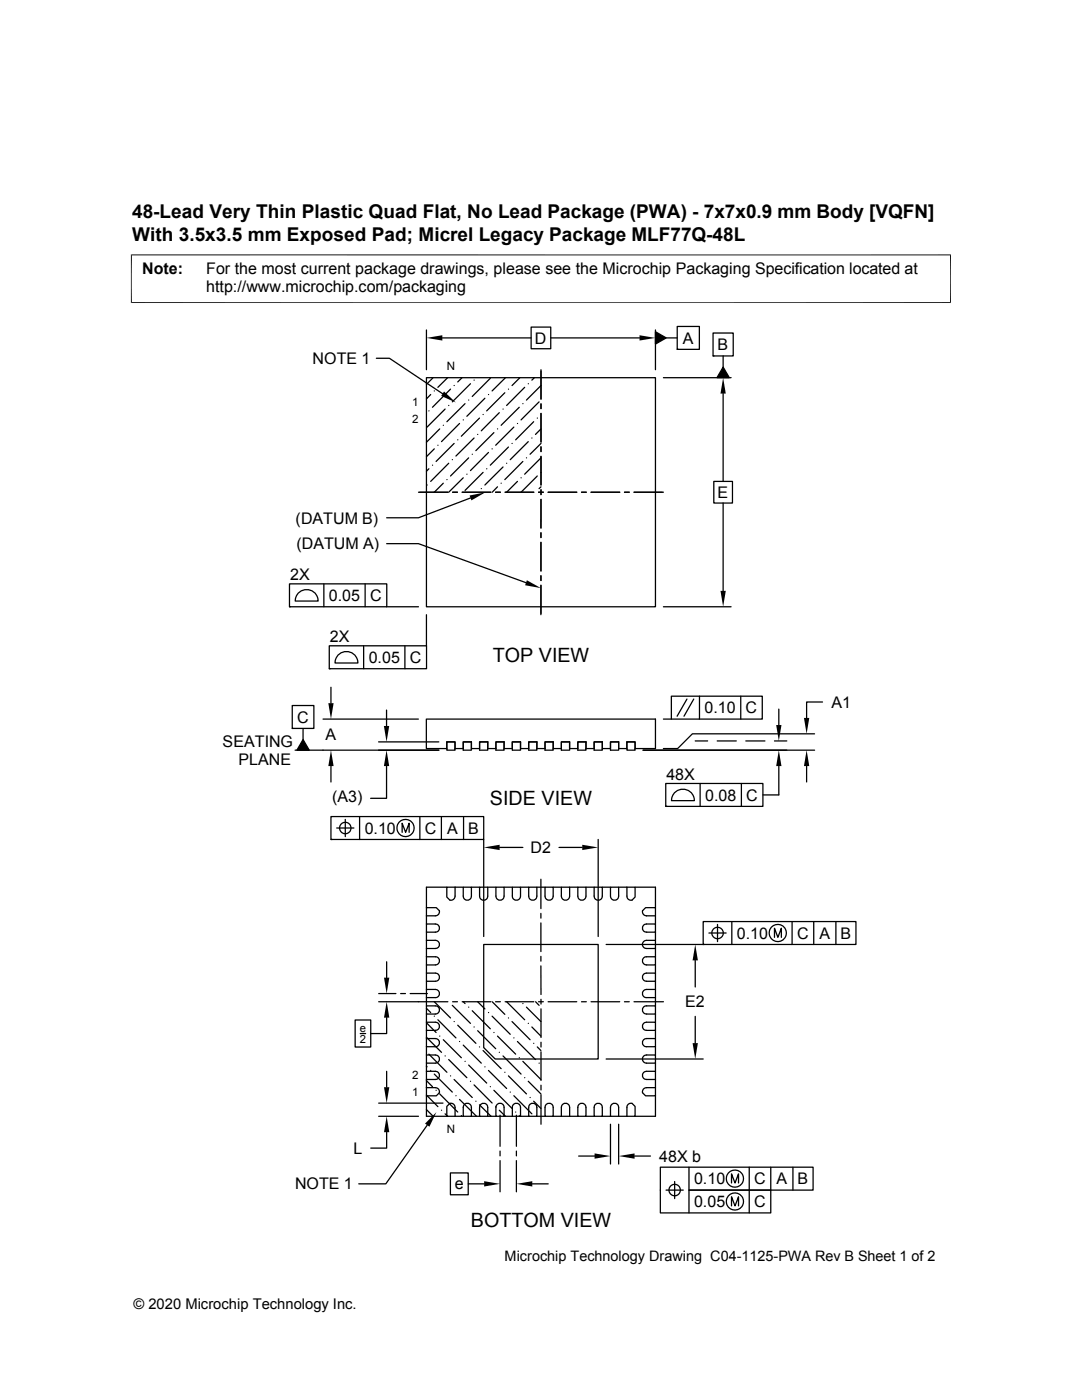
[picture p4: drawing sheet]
<svg xmlns="http://www.w3.org/2000/svg" width="216mm" height="279mm" viewBox="0 0 216 279" stroke-linecap="round" stroke-linejoin="round" font-family="sans-serif">
<g fill="none" stroke="#000" stroke-width=".25">
<path d="M75.1 71.5h2.6l10.6 7.1M85.1 75.4h45.7v45.7h-45.7zM85.1 65.8v8M85.9 78.7l-.8 .9M86.4 75.4l-1.3 1.3M86.7 78h.1M88.3 67.4h17.7M89.3 75.4l-1.9 1.9M89.9 77.7l-3.6 3.6M90.6 76.9h.1M92.2 75.4l-.9 .8M93.5 79.8h.1"/>
<path d="M93.9 76.6l-3.6 3.6M94.6 75.9h.1M96.8 79.5l-3.6 3.6M97.5 78.7h.1M97.8 75.5l-3.6 3.6M100.7 78.4l-3.6 3.6M100.9 75.4l-2.7 2.6M101.5 77.7h.1M103.7 75.4l-1.5 1.5M104.7 77.3l-3.6 3.6M105.4 76.6h.1M106 65.3h3.9v4.3h-3.9z"/>
<path d="M106.6 75.4l-.5 .5M107.9 76.9l-2.8 2.9M107.9 73.8v5.9M109.9 67.4h17.7M130.8 66.2l2.1 1.2-2.1 1.3zM130.8 65.8v8M132.4 75.4h13.5M132.9 67.4h2.2M135.1 65.2h4.5v4.5h-4.5zM135.1 69.7h.1M142.3 66.5h4v4.5h-4zM142.3 71h.1"/>
<path d="M144.3 73.3l1.2 2.1h-2.4zM144.3 71v2.3M144.3 78.5v17.6M83.5 98.2h5.9M85.2 96.8h.1M85.6 93.6l-.5 .4M85.6 82h.1M86.3 92.8h.1M86.7 89.6l-1.6 1.5M87.4 88.9h.1M87.7 85.6l-2.6 2.7M88.5 96.4l-1.8 1.8"/>
<path d="M88.5 84.9h.1M88.8 81.6l-3.6 3.6M89.2 95.7h.1M89.5 92.5l-3.6 3.6M89.5 80.9h.1M90.3 91.7h.1M90.6 88.5l-3.6 3.6M91.3 98.2h-1M91.3 87.8h.1M91.7 84.5l-3.6 3.6M92.4 83.8h.1M92.4 95.4l-2.9 2.8"/>
<path d="M92.8 80.6l-3.6 3.6M93.2 94.6h.1M93.5 91.4l-3.6 3.6M93.9 99.4l-10.4 3.9h-6.3M94.2 90.7h.1M94.6 87.4l-3.6 3.6M95.3 86.7h.1M95.7 83.4l-3.6 3.7M96 97.5h.1M96.4 82.7h.1M96.4 94.3l-3.6 3.6M97.1 93.6h.1"/>
<path d="M97.5 90.3l-3.6 3.6M97.9 98.2h-5.7M98.2 89.6h.1M98.6 86.3l-3.6 3.6M99.3 85.6h.1M99.3 97.2l-1.1 1M99.6 82.4l-3.6 3.6M99.8 98.2h-.9M100 96.4h.1M100.4 81.6h.1M100.4 93.2l-3.6 3.6M101.1 92.5h.1"/>
<path d="M101.5 89.2l-3.7 3.6M102.2 88.5h.1M102.5 85.2l-3.6 3.7M103.3 84.5h.1M103.3 96.1l-2.2 2.1M103.6 81.3l-3.6 3.6M104 95.4h.1M104.3 80.6h.1M104.3 92.1l-3.6 3.6M105.1 91.4h.1M105.4 88.1l-3.6 3.6M106.1 87.4h.1"/>
<path d="M106.5 84.2l-3.6 3.6M106.5 98.2h-5.7M107.2 83.4h.1M107.2 95l-3.2 3.2M107.6 80.2l-3.6 3.6M107.9 94.3h.1M107.9 85.6l-1.1 1.1M107.9 88.5l-2.1 2.2M107.9 91.4l-3.2 3.2M107.9 97.2l-.3 .3M107.9 80.6v1M107.9 82.5v5.7"/>
<path d="M107.9 89.2v.9M107.9 91.1v5.7M107.9 97.7v1M108.4 98.2h-.9M115.1 98.2h-5.7M117 98.2h-1M123.7 98.2h-5.8M125.6 98.2h-1M132.4 98.2h-5.9M142.4 96.1h3.8v4.3h-3.8zM57.8 116.5h19.4v4.6h-19.4zM59.7 118.2a2.3 2.3 0 0 1 2.4-.3 2.3 2.3 0 0 1 1.4 2.1h-4.6l.3-1.2z"/>
<path d="M64.6 116.5v4.6M72.9 116.5v4.6M77.2 108.5h6.3l21.5 7.8M107.9 105.4v-5.7v5.7M107.9 106.3v1M107.9 108.2v5.8M107.9 114.9v1M107.9 116.8v5.9M144.3 100.4v17.5M57.8 121.1h.1M65.7 128.9h19.4v4.6h-19.4zM65.7 133.5h.1"/>
<path d="M66 137.2v3.1M67.6 130.6a2.29 2.29 0 0 1 2.5-.4 2.29 2.29 0 0 1 1.3 2.1h-4.6l.4-1.2zM72.6 128.9v4.6M77.2 121.1h6.3M80.8 128.9v4.6M85.1 122.7v6.2M132.4 121.1h13.5M134 138.9h18.1v4.6h-18.1zM137.1 139.5l-2 3.4M138.4 139.5l-1.9 3.4M139.6 138.9v4.6M147.8 138.9v4.6"/>
<path d="M58.3 140.8h4.3v4.6h-4.3zM58.3 145.4h.1M60.5 145.4v2.2M60.5 147.6l1.2 2.1h-2.5zM64.5 143.5h19M66 152.9v3.2M75.5 148.1h12.1M77.1 152.9v6.4h-3.1M77.1 141.7v3.2M87.6 149.7h-28.7M89.2 148.1h1.6v1.6h-1.6zM92.4 148.1h1.7v1.6h-1.7z"/>
<path d="M94.1 148.1h-1.7v1.3h-1.6v-1.3h-1.6v1.3h-4.1v-5.9h45.7v5.9h-4.1v-1.3h-1.6v1.3h-1.7v-1.3M95.7 148.1h1.6v1.6h-1.6zM97.3 148.1h-1.6v1.3h-1.6v-1.3M99 148.1h1.6v1.6h-1.6zM100.6 148.1h-1.6v1.3h-1.7v-1.3M102.2 148.1h1.7v1.6h-1.7zM103.9 148.1h-1.7v1.3h-1.6v-1.3M105.5 148.1h1.6v1.6h-1.6zM107.1 148.1h-1.6v1.3h-1.6v-1.3M108.8 148.1h1.6v1.6h-1.6zM110.4 148.1h-1.6v1.3h-1.7v-1.3M112 148.1h1.7v1.6h-1.7z"/>
<path d="M115.3 148.1h1.6v1.6h-1.6zM116.9 148.1h-1.6v1.3h-1.7v-1.3h-1.6v1.3h-1.6v-1.3M118.6 148.1h1.6v1.6h-1.6zM120.2 148.1h-1.6v1.3h-1.7v-1.3M121.8 148.1h1.6v1.6h-1.6zM123.4 148.1h-1.6v1.3h-1.6v-1.3M125.1 148.1h1.6v1.6h-1.6zM128.3 149.7h34.2M132.4 143.5h1.6M132.8 156.4h19.4v4.5h-19.4zM134.7 158.1a2.3 2.3 0 0 1 2.5-.4 2.3 2.3 0 0 1 1.4 2.1h-4.6l.3-1.2zM138.7 147.9h2.5"/>
<path d="M139.7 156.4v4.5M143.1 147.9h3.8M147.9 156.4v4.5M148.8 147.9h3.8M154.5 147.9h2.5M155.4 141.5v3.2M155.4 152.9v5.7h-3.2M161 152.9v3.2M162.5 146.5h-24.3l-3 2.9h-2.8M164.1 140.1h-3.1v3.2M66 163h30.5v4.5h-30.5zM66 167.5h.1"/>
<path d="M67.2 165.2h3.4M68.9 163.5v3.5M71.8 163v4.5M80.2 166.1v-1.8l.7 1.8 .7-1.8v1.8M83.8 163v4.5M88.1 163v4.5M89.2 177.1h1.6v2a.82 .82 0 0 1-1 .5l-.6-.6zM89.2 177.1h-4.1v4M90.8 177.1h1.6M92.4 177.1h1.7v1.7a.81 .81 0 0 1-.9 .9 .81 .81 0 0 1-.8-.9zM92.5 163v4.5M94.1 177.1h1.6"/>
<path d="M95.7 177.1h1.6v1.7a.81 .81 0 0 1-.8 .9 .81 .81 0 0 1-.8-.9zM96.5 167.5v19.4M97.3 177.1h1.7M99 177.1h1.6v1.7a.82 .82 0 0 1-.8 .9 .82 .82 0 0 1-.8-.9zM99.7 169.1h4.6M100.6 177.1h1.6M102.2 177.1h1.7v1.7a.81 .81 0 0 1-.9 .9 .81 .81 0 0 1-.8-.9zM103.9 177.1h1.6M105.5 177.1h1.6v1.7a.81 .81 0 0 1-.8 .9 .81 .81 0 0 1-.8-.9zM107.1 177.1h1.7M107.9 175.5v5.8M108.8 177.1h1.6v1.7a.81 .81 0 0 1-.8 .9 .81 .81 0 0 1-.8-.9z"/>
<path d="M110.4 177.1h1.6M111.5 169.1h4.7M112 177.1h1.7v1.7a.83 .83 0 0 1-.9 .9 .83 .83 0 0 1-.8-.9zM113.6 177.1h1.7M115.3 177.1h1.6v1.7a.81 .81 0 0 1-.8 .9 .81 .81 0 0 1-.8-.9zM116.9 177.1h1.7M118.6 177.1h1.6v1.7a.81 .81 0 0 1-.8 .9 .81 .81 0 0 1-.8-.9zM119.4 167.5v19.4M120.2 177.1h1.6M121.8 177.1h1.6v1.7a.82 .82 0 0 1-.8 .9 .82 .82 0 0 1-.8-.9zM123.4 177.1h1.7M125.1 177.1h1.6v1.9l-.6 .6a.8 .8 0 0 1-1-.8z"/>
<path d="M126.7 177.1h4.1v4M132.8 160.9h.1M75.6 199.9h13.8M75.6 198.3h3.4M77.2 191.9v3.2M79.9 198.3h1M81.9 198.3h3.4M85.1 197.5h1.8a.81 .81 0 0 1 .8 .8 .81 .81 0 0 1-.8 .8h-1.8zM85.1 194.2h1.8a.81 .81 0 0 1 .8 .8 .81 .81 0 0 1-.8 .8h-1.8zM85.1 190.9h1.8a.82 .82 0 0 1 .8 .9 .82 .82 0 0 1-.8 .8h-1.8zM85.1 187.7h1.8a.81 .81 0 0 1 .8 .8 .81 .81 0 0 1-.8 .8h-1.8zM85.1 184.4h1.8a.81 .81 0 0 1 .8 .8 .81 .81 0 0 1-.8 .8h-1.8z"/>
<path d="M85.1 181.1h2l.6 .7v.2a.82 .82 0 0 1-.8 .8h-1.8zM85.1 182.8v1.6M85.1 186v1.7M85.1 189.3v1.6M85.1 192.6v1.6M85.1 195.8v1.7M85.1 199.1v1.6M86.7 199.9l3.2 3.3M90.3 199.9h1M92.2 199.9h5.7M92.4 199.9l.4 .4M95.3 199.9l1.5 1.5"/>
<path d="M96.5 188.5h22.9v22.8h-20.6l-2.3-2.2zM98.2 199.9l2.5 2.5M98.9 199.9h.9M100.8 199.9h5.7M101.1 199.9l3.6 3.6M106.9 199.9l.7 .7M107.5 199.9h.9M107.9 192.8v5.7M107.9 182.3v.9M107.9 184.2v5.7M107.9 190.9v.9M107.9 199.4v1"/>
<path d="M109.4 199.9h5.7M116 199.9h1M117.9 199.9h5.8M120.9 188.5h19.4M124.6 199.9h1M126.5 199.9h5.9M128.2 181.8l.6-.7h2v1.7l-2-.1a.81 .81 0 0 1-.6-.9zM128.4 187.9l.6-.2h1.8v1.6h-1.8a.81 .81 0 0 1-.7-.5 .81 .81 0 0 1 .1-.9zM128.4 191.2l.4-.2 2-.1v1.7h-1.8a.83 .83 0 0 1-.7-.5 .83 .83 0 0 1 .1-.9zM128.4 197.7l.6-.2h1.8v1.6h-1.8a.8 .8 0 0 1-.7-.5 .8 .8 0 0 1 .1-.9zM128.4 184.7l.6-.3h1.8v1.6h-1.8a.82 .82 0 0 1-.7-.4 .82 .82 0 0 1 .1-.9zM128.4 194.5l.6-.3h1.8v1.6h-1.8a.82 .82 0 0 1-.7-.4 .82 .82 0 0 1 .1-.9z"/>
<path d="M130.8 182.8v1.6M130.8 186v1.7M130.8 189.3v1.6M130.8 192.6v1.6M130.8 195.8v1.7M130.8 199.1v1.6M138.7 191.7v5.3M140.3 183.9h30.5v4.6h-30.5zM140.3 188.5h.1M141.5 186.2h3.4M143.2 184.5v3.4M146 183.9v4.6"/>
<path d="M154.5 187.1v-1.8l.7 1.8 .7-1.8v1.8M158.1 183.9v4.6M162.4 183.9v4.6M166.8 183.9v4.6M70.9 203.6h3.1v5.4h-3.1zM71.9 206.3h1.1M77.2 203.1v3.2h-3.2M77.2 213.8v3.2M85.1 212.8l.1 .1M85.1 218.5l2.3 2.4M85.1 215.7l1.2 1.2M85.1 207l3 3"/>
<path d="M85.1 204.1l1.9 2M85.1 201.2l.8 .9M85.1 213.8h1.8a.81 .81 0 0 1 .8 .8 .81 .81 0 0 1-.8 .8h-1.8zM85.1 210.5h1.8a.82 .82 0 0 1 .8 .9 .82 .82 0 0 1-.8 .8h-1.8zM85.1 207.3h1.8a.81 .81 0 0 1 .8 .8 .81 .81 0 0 1-.8 .8h-1.8zM85.1 204h1.8a.81 .81 0 0 1 .8 .8 .81 .81 0 0 1-.8 .8h-1.8zM85.1 200.7h1.8a.82 .82 0 0 1 .8 .9 .82 .82 0 0 1-.8 .8h-1.8zM85.1 217.1h2a.81 .81 0 0 1 .6 1l-.6 .6h-2M85.1 215.4v7.4h4.1M85.1 202.4v1.6M85.1 205.6v1.7M85.1 208.9v1.6"/>
<path d="M85.1 212.2v1.6M85.6 210.4l3.6 3.6M85.9 213.6h.1M86.7 214.4l3.6 3.6M86.7 202.8h.1M87 217.6h.1M87.4 203.5l3.6 3.6M87.7 218.3l3.6 3.6M87.7 206.8h.1M88.5 207.5l3.6 3.6M88.8 210.7h.1M89.5 211.5l3.7 3.6"/>
<path d="M89.9 214.7h.1M90.3 200.6l3.6 3.6M90.6 215.4l3.6 3.6M90.6 203.9h.1M91 218.7h.1M91.3 204.6l3.7 3.6M91.7 219.4l3.4 3.4M91.7 207.9h.1M92.4 208.6l3.6 3.6M92.8 211.8h.1M93.5 212.6l3.6 3.6M93.5 201h.1"/>
<path d="M93.9 215.8h.1M94.2 201.7l3.6 3.6M94.6 216.5l3.6 3.6M94.6 205h.1M95 219.8h.1M95.3 205.7l3.6 3.6M95.7 208.9h.1M96.4 209.7l3.6 3.6M96.8 212.9h.1M97.5 213.6l3.6 3.6M97.5 202.1h.1M97.8 216.9h.1"/>
<path d="M98.2 202.8l3.6 3.6M98.6 217.6l3.6 3.6M98.6 206.1h.1M99.3 206.8l3.6 3.6M99.6 210h.1M100.4 210.7l3.6 3.7M100.7 214h.1M101.5 214.7l3.6 3.6M101.5 203.2h.1M101.8 218h.1M102.2 203.9l3.6 3.6M102.5 218.7l3.6 3.6"/>
<path d="M102.5 207.1h.1M103.3 207.9l3.5 3.6M103.6 211.1h.1M104.3 200.3h.1M104.3 211.8l3.6 3.6M104.7 215.1h.1M105.1 201l2.8 2.9M105.4 204.2h.1M105.4 215.8l2.5 2.5M105.8 219h.1M106.1 205l1.8 1.8M106.5 219.8l1.4 1.4"/>
<path d="M106.5 208.2h.1M107.2 208.9l.7 .8M107.6 212.2h.1M107.9 201.3v5.8M107.9 208v1M107.9 209.9v5.7M107.9 216.6v.9M107.9 218.5v5.9M120.9 211.3h19.4M128.4 217.4l.6-.3h1.8v1.6h-2l-.6-.6zM128.4 201l.4-.2 2-.1v1.7h-1.8a.83 .83 0 0 1-.7-.5 .83 .83 0 0 1 .1-.9zM128.4 207.5l.6-.2h1.8v1.6h-1.8a.8 .8 0 0 1-.7-.5 .8 .8 0 0 1 .1-.9z"/>
<path d="M128.4 204.3l.6-.3h1.8v1.6h-1.8a.82 .82 0 0 1-.7-.4 .82 .82 0 0 1 .1-.9zM128.4 214.1l.6-.3h1.8v1.6h-1.8a.82 .82 0 0 1-.7-.4 .82 .82 0 0 1 .1-.9zM128.4 210.8l.6-.3h1.8v1.7h-1.8a.82 .82 0 0 1-.7-.5 .82 .82 0 0 1 .1-.9zM130.8 202.4v1.6M130.8 205.6v1.7M130.8 208.9v1.6M130.8 212.2v1.6M130.8 215.4v1.7M130.8 218.7v4.1h-4.1M138.7 202.8v5.4M75.6 222.8h7.9M75.6 220.2h12.8"/>
<path d="M77.2 226v3.1h-3.2M85.1 221.4l1.3 1.4M85.3 224.5l-8.3 11.8h-5.4M88.1 221.6h.1M88.8 222.3l.5 .5M89.8 220.2a.83 .83 0 0 1 1 .8v1.8h-1.6v-2zM89.9 234.1h3.5v4.3h-3.5zM90.8 222.8h1.6M92.1 222.7h.1M92.7 220.4a.82 .82 0 0 1 .9-.2 .82 .82 0 0 1 .5 .8v1.8h-1.7v-1.8zM93.4 236.3h3.2M94.1 222.8h1.6"/>
<path d="M95.7 220.5l2.3 2.3M96 220.4a.82 .82 0 0 1 .8-.2 .82 .82 0 0 1 .5 .8v1.8h-1.6v-1.8zM97.3 222.8h1.7M98.9 220.9h.1M99.2 220.4a.81 .81 0 0 1 .9-.1 .81 .81 0 0 1 .5 .7v1.8h-1.6v-1.8zM99.6 221.6l1.3 1.2M99.8 222.6v6.2M99.8 229.7v1M99.8 231.6v6.2M100.6 222.8h1.6M102.5 220.4a.83 .83 0 0 1 .9-.2 .83 .83 0 0 1 .5 .8v1.8h-1.7l.1-2.1zM102.9 221.9h.1"/>
<path d="M103 222.6v6.2M103 229.7v1M103 231.6v6.2M103.6 222.7l.1 .1M103.9 222.8h1.6M105.8 220.4a.82 .82 0 0 1 .8-.2 .82 .82 0 0 1 .5 .8v1.8h-1.6v-1.8zM106.2 236.3h3.2M107.1 222.8h1.7M109 220.4a.82 .82 0 0 1 .9-.2 .82 .82 0 0 1 .5 .8v1.8h-1.6v-1.8zM110.4 222.8h1.6M112.3 220.4a.83 .83 0 0 1 .9-.2 .83 .83 0 0 1 .5 .8v1.8h-1.7v-1.8zM113.7 222.8h1.6"/>
<path d="M115.5 230.7h3.1M115.6 220.4a.82 .82 0 0 1 .8-.2 .82 .82 0 0 1 .5 .8v1.8h-1.6v-1.8zM116.9 222.8h1.7M118.8 220.4a.82 .82 0 0 1 .9-.2 .82 .82 0 0 1 .5 .8v1.8h-1.6v-1.8zM120.2 222.8h1.6M121.8 224.4v7.9M122.1 220.4a.81 .81 0 0 1 .9-.1 .81 .81 0 0 1 .4 .7v1.8h-1.6v-1.8zM123.4 224.4v7.9M123.4 222.8h1.7M125.4 220.3l.7-.1 .6 .6v2h-1.6v-2.1zM126.6 230.7h3.2M132.9 237.5h3.4"/>
<path d="M134.6 235.8v3.4M137.5 232.9v4.6h16.3v4.6h-22v-9.2h30.4v4.6h-24.7v4.6M146 236.1v-1.8l.7 1.8 .7-1.8v1.8M149.5 232.9v9.2M153.8 232.9v4.6M158.2 232.9v4.6M146 240.7v-1.9l.7 1.9 .7-1.9v1.9"/>
<circle cx="68.9" cy="165.2" r="1.14"/>
<circle cx="80.9" cy="165.2" r="1.72"/>
<circle cx="143.2" cy="186.2" r="1.14"/>
<circle cx="155.2" cy="186.2" r="1.71"/>
<circle cx="134.6" cy="237.5" r="1.14"/>
<circle cx="146.6" cy="239.8" r="1.71"/>
<circle cx="146.6" cy="235.2" r="1.71"/>
</g>
<g fill="#000">
<path d="M85.1 67.4l3.2-.5v1.1zM88.6 78.1l2.4 2.2-3-1.3zM127.6 66.9l3.2 .5-3.2 .6zM130.8 66.2l2.1 1.2-2.1 1.3zM144.3 75.4l.5 3.1h-1zM144.3 73.3l1.2 2.1h-2.4zM93.7 98.9l3.2-.6-2.8 1.6zM105.1 115.8l2.8 1.6-3.1-.6zM143.8 117.9h1l-.5 3.2zM60.5 147.6l1.2 2.1h-2.5zM65.5 140.3h1.1l-.6 3.2zM66 149.7l.6 3.2h-1.1z"/>
<path d="M76.6 144.9h1.1l-.6 3.2zM77.1 149.7l.6 3.2h-1.1zM155.4 149.7l.5 3.2h-1zM154.9 144.7h1l-.5 3.2zM161 149.7l.5 3.2h-1.1zM160.4 143.3h1.1l-.5 3.2zM96.5 169.1l3.2-.5v1.1zM116.2 168.6l3.2 .5-3.2 .6zM76.6 195.1h1.1l-.5 3.2zM138.7 188.5l.6 3.2h-1.1zM76.6 217h1.1l-.5 3.2zM77.2 199.9l.5 3.2h-1.1z"/>
<path d="M138.2 208.2h1.1l-.6 3.1zM77.2 222.8l.5 3.2h-1.1zM87.1 222l-1.4 2.9-.9-.7zM96.6 235.7l3.2 .6-3.2 .5zM103 236.3l3.2-.6v1.1zM118.6 230.2l3.2 .5-3.2 .5zM123.4 230.7l3.2-.5v1z"/>
</g>
<path d="M26.1 50.9h163.7M26.2 50.8v9.7M189.7 50.8v9.7M26.1 60.4h163.7" fill="none" stroke="#000" stroke-width=".2"/>
<g font-size="3.9">
<text x="98.3" y="132">TOP VIEW</text>
<text x="97.8" y="160.7">SIDE VIEW</text>
<text x="93.9" y="244.8">BOTTOM VIEW</text>
</g>
<g font-size="3.8">
<text x="26.4" y="43.5">48-Lead Very Thin Plastic Quad Flat, No Lead Package (PWA) - 7x7x0.9 mm Body [VQFN]</text>
<text x="26.4" y="48">With 3.5x3.5 mm Exposed Pad; Micrel Legacy Package MLF77Q-48L</text>
</g>
<g font-size="3.2">
<text x="28.4" y="54.6">Note:</text>
<text x="41.1" y="58.3">http://www.microchip.com/packaging</text>
<text x="41.1" y="54.6">For the most current package drawings, please see the Microchip Packaging Specification located at</text>
<text x="106.7" y="68.6">D</text>
<text x="136.3" y="68.6">A</text>
<text x="143.2" y="69.9">B</text>
<text x="62.4" y="72.7">NOTE 1</text>
<text x="143.2" y="99.4">E</text>
<text x="59" y="104.5">(DATUM B)</text>
<text x="59.1" y="109.6">(DATUM A)</text>
<text x="57.9" y="115.7">2X</text>
<text x="65.6" y="119.9">0.05</text>
<text x="73.9" y="120">C</text>
<text x="65.8" y="128.1">2X</text>
<text x="73.6" y="132.3">0.05</text>
<text x="81.8" y="132.3">C</text>
<text x="140.6" y="142.3">0.10</text>
<text x="148.8" y="142.4">C</text>
<text x="165.9" y="141.2">A1</text>
<text x="44.4" y="149">SEATING</text>
<text x="59.3" y="144.2">C</text>
<text x="65" y="147.8">A</text>
<text x="47.6" y="152.7">PLANE</text>
<text x="133" y="155.6">48X</text>
<text x="66.3" y="160.1">(A3)</text>
<text x="140.7" y="159.8">0.08</text>
<text x="148.9" y="159.8">C</text>
<text x="72.8" y="166.4">0.10</text>
<text x="84.8" y="166.4">C</text>
<text x="89.2" y="166.4">A</text>
<text x="93.4" y="166.4">B</text>
<text x="105.9" y="170.3">D2</text>
<text x="147" y="187.3">0.10</text>
<text x="159" y="187.3">C</text>
<text x="163.5" y="187.3">A</text>
<text x="167.7" y="187.3">B</text>
<text x="136.7" y="201.1">E2</text>
<text x="70.5" y="230.3">L</text>
<text x="131.5" y="231.8">48X b</text>
<text x="58.9" y="237.4">NOTE 1</text>
<text x="90.8" y="237.4">e</text>
<text x="138.5" y="236.4">0.10</text>
<text x="150.5" y="236.4">C</text>
<text x="154.9" y="236.4">A</text>
<text x="159.1" y="236.4">B</text>
<text x="138.5" y="240.9">0.05</text>
<text x="150.5" y="240.9">C</text>
</g>
<g font-size="2.9">
<text x="100.7" y="251.7">Microchip Technology Drawing C04-1125-PWA Rev B Sheet 1 of 2</text>
<text x="26.6" y="261.3">© 2020 Microchip Technology Inc.</text>
</g>
<g font-size="2.3">
<text x="89.2" y="73.8">N</text>
<text x="82.2" y="81.1">1</text>
<text x="82.2" y="84.4">2</text>
<text x="82.2" y="215.4">2</text>
<text x="82.2" y="218.7">1</text>
<text x="89.2" y="226">N</text>
</g>
<g font-size="2.2">
<text x="71.8" y="206">e</text>
<text x="71.8" y="208.1">2</text>
</g>
</svg>
